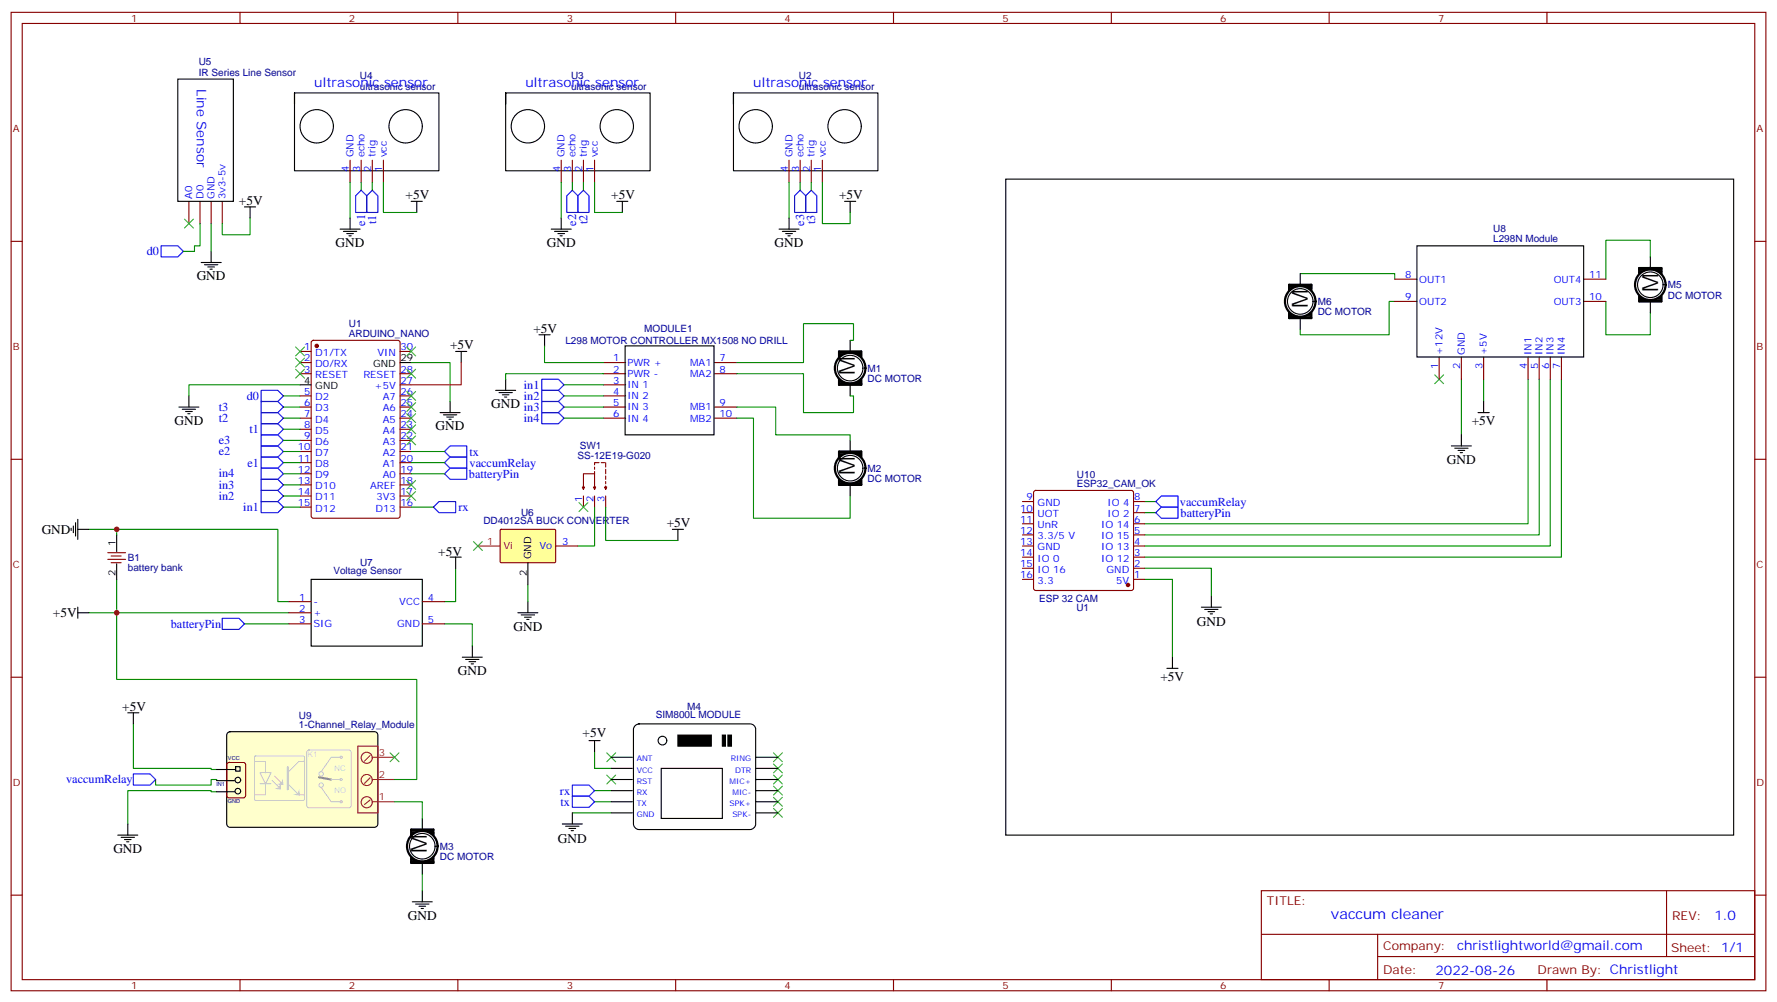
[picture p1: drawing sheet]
<svg xmlns="http://www.w3.org/2000/svg" width="564mm" height="318mm" viewBox="0 0 564 318" stroke-linecap="round" stroke-linejoin="round" font-family="sans-serif">
<g fill="none" stroke="#870000" stroke-width=".35">
<path d="M3.5 3.9h557.1v310.5h-557.1zM7.1 7.4h549.9v303.4h-549.9zM76.2 3.9v3.5M145.3 3.9v3.5M214.5 3.9v3.5M283.6 3.9v3.5M352.8 3.9v3.5M421.9 3.9v3.5M491.1 3.9v3.5M111.1 50.8v7.1M114.7 50.8v7.1M118.2 50.8v7.1"/>
<path d="M121.7 50.8v7.1M178.2 50.8v7.1M181.7 50.8v7.1M185.2 50.8v7.1M188.7 50.8v7.1M250.5 50.8v7.1M254 50.8v7.1M257.5 50.8v7.1M261.1 50.8v7.1M3.5 76.6h3.6M60 63.9v7M63.5 63.9v7"/>
<path d="M67 63.9v7M70.6 63.9v7M557 76.6h3.6M95.2 111.5h3.6M95.2 115h3.6M95.2 118.6h3.6M99 108.2l.5-.2h26.8l.6 .4 .1 55.3-.5 .7h-27l-.7-.4v-55.3zM127 111.5h3.5M127 118.6h3.5M191.6 115h7M191.6 118.6h7M226.8 115h7.1"/>
<path d="M226.8 118.6h7.1M95.2 125.6h3.6M95.2 129.2h3.6M95.2 132.7h3.6M95.2 136.2h3.6M95.2 139.7h3.6M127 125.6h3.5M127 129.2h3.5M127 132.7h3.5M127 136.2h3.5M127 139.7h3.5M127 122.1h3.5"/>
<path d="M191.6 125.6h7M191.6 129.2h7M191.6 132.7h7M191.6 122.1h7M226.8 129.2h7.1M226.8 132.7h7.1M3.5 145.7h3.6M95.2 143.3h3.6M95.2 146.8h3.6M95.2 150.3h3.6M95.2 153.8h3.6M95.2 157.4h3.6"/>
<path d="M127 143.3h3.5M127 146.8h3.5M127 150.3h3.5M127 153.8h3.5M127 157.4h3.5M557 145.7h3.6M95.2 160.9h3.6M127 160.9h3.5M3.5 214.9h3.6M557 214.9h3.6M3.5 284h3.6M400.4 282.6h156.6v28.2h-156.6z"/>
<path d="M400.4 296.5h156.5M437.3 296.5v14.1M529 282.6v20.9M557 284h3.6M76.2 310.8v3.6M145.3 310.8v3.6M214.5 310.8v3.6M283.6 310.8v3.6M352.8 310.8v3.6M421.9 310.8v3.6M437.3 303.5h119.6M491.1 310.8v3.6"/>
</g>
<circle cx="100.5" cy="109.7" r=".53" fill="#870000" stroke="#870000" stroke-width=".35"/>
<g fill="none" stroke="#000" stroke-width=".35">
<path d="M56.4 25.1h17.7v38.8h-17.7zM93.5 29.5h45.8v24.7h-45.8v-24.7v3.5M160.5 29.5h45.9v24.7h-45.9v-24.7v3.5M232.8 29.5h45.9v24.7h-45.9v-24.7v3.5M67 79.8v3.5M77.6 65.7h3.5M79.4 65.7v3.5M107.9 72.7h6.4M109 73.4h4.2M110.1 74.1h2.1M110.8 74.8h.7M111.1 69.2v3.5"/>
<path d="M130.5 63.9h3.6M132.3 63.9v3.5M175 72.7h6.3M176 73.4h4.3M177.1 74.1h2.1M177.8 74.8h.7M178.2 69.2v3.5M195.8 63.9h3.5M197.6 63.9v3.5M247.3 72.7h6.3M248.4 73.4h4.2M249.4 74.1h2.1"/>
<path d="M250.1 74.8h.7M250.5 69.2v3.5M268.1 63.9h3.5M269.9 63.9v3.5M63.9 83.3h6.3M64.9 84h4.2M66 84.7h2.1M66.7 85.4h.7M127 115h3.5M198.4 109.7h28.3v28.3h-28.3zM266.3 112.6h1.1M266.3 111.5v.7h1.8"/>
<path d="M269.9 108v3.5M273.4 111.5v.4h-7.1M95.2 122.1h3.6M269.9 122.1v3.5M269.9 139.7v3.6M271.6 121.4h1.8v.7M272.3 121h1.1M273.4 121.7h-7.1v.4M266.3 143.3v.7h1.8M266.3 144.3h1.1M269.9 153.8v3.6M271.6 153.1h1.8v.7"/>
<path d="M272.3 152.8h1.1M273.4 153.5h-7.1v.3M273.4 143.3v.3h-7.1"/>
<circle cx="100.5" cy="40.1" r="5.3"/>
<circle cx="128.8" cy="40.1" r="5.3"/>
<circle cx="167.6" cy="40.1" r="5.3"/>
<circle cx="195.8" cy="40.1" r="5.3"/>
<circle cx="239.9" cy="40.1" r="5.3"/>
<circle cx="268.1" cy="40.1" r="5.3"/>
<circle cx="269.9" cy="116.8" r="4.1"/>
<circle cx="269.9" cy="148.6" r="4.1"/>
</g>
<g fill="none" stroke="#000" stroke-width=".71">
<path d="M267.1 112.6l-.8 .7v-1.8h7.1v1.8M271.6 111.9l1.4 .3M272.7 112.6h.7M266.3 120.3v1.8h7.1v-1.8l-.7 .7M266.3 121.7h7.1M266.3 121h.8M267.1 121.4h.7M266.3 152.1v1.7h7.1v-1.7l-.7 .7M266.3 153.5h7.1M266.3 152.8h.8M267.1 144.3l-.8 .7v-1.7h7.1v1.7M267.1 153.1h.7"/>
<path d="M271.6 143.6l1.4 .4M272.7 144.3h.7"/>
<circle cx="269.9" cy="116.8" r="4.9"/>
<circle cx="269.9" cy="148.6" r="4.9"/>
</g>
<g fill="none" stroke="#008700" stroke-width=".35">
<path d="M111.1 57.9v11.3M114.7 57.9v2.5M118.2 57.9v2.5M121.7 57.9v9.5h10.6M178.2 57.9v11.3M181.7 57.9v2.5M185.2 57.9v2.5M188.7 57.9v9.5h8.9M250.5 57.9v11.3M254 57.9v2.5M257.5 57.9v2.5M261.1 57.9v13h8.8v-3.5"/>
<path d="M63.5 70.9v7.1h-1.8v1.8h-3.5M67 70.9v8.9M79.4 69.2v5.3h-8.8v-3.6M233.9 118.6h21.2v12.3h15.8v-5.3h-1M269.9 108h1v-5.3h-15.8v12.3h-21.2M90 125.6h5.2M90 129.2h5.2M90 132.7h5.2M90 139.7h5.2M90 136.2h5.2M179.2 122.1h12.4M179.2 125.6h12.4"/>
<path d="M179.2 129.2h12.4M179.2 132.7h12.4M233.9 129.2h12.3v8.8h23.7v1.7M233.9 132.7h5.3v31.7h30.7v-7M90 157.4h5.2M90 153.8h5.2M90 150.3h5.2M90 146.8h5.2M90 143.3h5.2M90 160.9h5.2"/>
</g>
<g fill="none" stroke="#00f" stroke-width=".35">
<path d="M51.2 78h5.2l1.8 1.8-1.8 1.7h-5.2zM114.7 60.4l1.7 1.7v5.3h-3.5v-5.3zM118.2 60.4l1.7 1.7v5.3h-3.5v-5.3zM181.7 60.4l1.7 1.7v5.3h-3.5v-5.3zM185.2 60.4l1.8 1.7v5.3h-3.6v-5.3zM254 60.4l1.8 1.7v5.3h-3.6v-5.3zM255.8 62.1l1.7-1.7 1.8 1.7v5.3h-3.5zM82.9 138h5.3l1.8 1.7-1.8 1.8h-5.3zM82.9 134.4h5.3l1.8 1.8-1.8 1.8h-5.3zM82.9 130.9h5.3l1.8 1.8-1.8 1.7h-5.3zM82.9 127.4h5.3l1.8 1.8-1.8 1.7h-5.3zM82.9 123.9h5.3l1.8 1.7-1.8 1.8h-5.3z"/>
<path d="M172 120.3h5.3l1.7 1.8-1.7 1.8h-5.3zM172 123.9h5.3l1.7 1.7-1.7 1.8h-5.3zM172 127.4h5.3l1.7 1.8-1.7 1.7h-5.3zM172 130.9h5.3l1.7 1.8-1.7 1.7h-5.3zM82.9 159.1h5.3l1.8 1.8-1.8 1.8h-5.3zM82.9 155.6h5.3l1.8 1.8-1.8 1.7h-5.3zM82.9 152.1h5.3l1.8 1.7-1.8 1.8h-5.3zM82.9 148.6h5.3l1.8 1.7-1.8 1.8h-5.3zM82.9 145h5.3l1.8 1.8-1.8 1.8h-5.3zM82.9 141.5h5.3l1.8 1.8-1.8 1.7h-5.3z"/>
</g>
<path d="M58.6 69.5l2.8 2.9M61.4 69.5l-2.8 2.9" fill="none" stroke="#3c3" stroke-width=".35"/>
<path d="M158.8 168.1l.3-.1h17.1l.2 .3-.1 10.1-.3 .1h-17.1l-.2-.3z" fill="#ff9" stroke="#870000" stroke-width=".35"/>
<g fill="none" stroke="#000" stroke-width=".35">
<path d="M144.6 111.5h3.6M146.4 111.5v3.5M171.1 106.2h3.5M172.9 106.2v3.5M56.8 129.2h6.3M57.9 129.9h4.2M58.9 130.6h2.1M59.6 131.3h.7M60 125.6v3.6M139.7 130.9h6.3M140.8 131.6h4.2M141.8 132.3h2.1"/>
<path d="M142.5 133h.7M142.9 127.4v3.5M157.3 123.9h6.4M158.4 124.6h4.2M159.5 125.3h2.1M160.2 126h.7M160.5 120.3v3.6M22.6 167.6v.7M23.3 166.9v2.1M24 165.8v4.3M24.7 168h3.5M24.7 164.8v6.3"/>
<path d="M37 169.7v5.3M37 178.9v4.9M142.9 176.8h3.5M144.6 176.8v3.5M167.6 178.5v7.1M213.4 168h3.6M215.2 168v3.5M24.7 194.4h3.5M24.7 192.7v3.5M98.8 183.8h35.3v21.2h-35.3zM164.4 194.4h6.3M165.5 195.1h4.2"/>
<path d="M166.5 195.8h2.1M167.2 196.5h.7M167.6 190.9v3.5M146.8 208.5h6.3M147.8 209.2h4.2M148.9 209.9h2.1M149.6 210.6h.7M149.9 205v3.5M40.6 226.2h3.5M42.3 226.2v3.5M37.4 265h6.3M38.5 265.7h4.2"/>
<path d="M39.5 266.4h2.1M40.2 267.1h.7M40.6 261.4v3.6"/>
</g>
<path d="M146.4 115v7.1h-15.9M151.7 173.2h7" fill="none" stroke="#f00" stroke-width=".35"/>
<g fill="none" stroke="#870000" stroke-width=".35">
<path d="M185.2 154.2v1.1l-.3-.7h.7l-.4 .7v-5h3.5v5l.4-.7h-.7l.3 .7v-1.1M185.2 157.4v3.5M188.7 148.2v.7M188.7 149.6v.7M188.7 157.4v3.5M190.1 146.8h-1.4v.7M190.9 146.8h1M192.3 154.2v1.1l-.4-.7h.7l-.3 .7M192.3 146.8v1.4M192.3 148.9v1.4M192.3 151v1.1M192.3 152.8v.7"/>
<path d="M192.3 157.4v3.5M34.2 175.4h5.7M34.2 177.5h5.7M35.3 176.4h3.2M35.3 178.5h3.2M176.4 173.2h7M91.7 190.9h7.1M91.7 194.4h7.1M91.7 197.9h7.1M134.1 190.9h7M134.1 197.9h7"/>
</g>
<g fill="none" stroke="#008700" stroke-width=".35">
<path d="M130.5 115h12.4v12.4M172.9 109.7v5.3h18.7M191.6 118.6h-31.1v1.7M95.2 122.1h-35.2v3.5M130.5 150.3h10.6M28.2 168h8.8M37 169.7v-1.7h51.2v22.9h3.5M188.7 160.9v12.3h-5.3M192.3 160.9v10.6h22.9M28.2 194.4h8.8M37 183.8v10.6h54.7M77.6 197.9h14.1"/>
<path d="M141.1 197.9h8.8v7.1M144.6 180.3v10.6h-3.5M167.6 185.6v5.3M42.3 229.7v14.1h24.7v.4h1.8M49.4 247.3v1.8h17.6v-1.8h1.8v.4M68.8 251.2h-1.8v-.3h-26.4v10.5"/>
</g>
<g fill="none" stroke="#3c3" stroke-width=".35">
<path d="M93.8 110.1l2.9 2.8M93.8 113.6l2.9 2.9M93.8 117.2l2.9 2.8M96.7 110.1l-2.9 2.8M96.7 113.6l-2.9 2.9M96.7 117.2l-2.9 2.8M129.1 110.1l2.8 2.8M129.1 117.2l2.8 2.8M131.9 110.1l-2.8 2.8M131.9 117.2l-2.8 2.8M129.1 127.7l2.8 2.9M129.1 131.3l2.8 2.8"/>
<path d="M129.1 134.8l2.8 2.8M129.1 138.3l2.8 2.8M129.1 124.2l2.8 2.8M131.9 127.7l-2.8 2.9M131.9 131.3l-2.8 2.8M131.9 134.8l-2.8 2.8M131.9 138.3l-2.8 2.8M131.9 124.2l-2.8 2.8M129.1 152.4l2.8 2.9M129.1 156l2.8 2.8M131.9 152.4l-2.8 2.9M131.9 156l-2.8 2.8"/>
<path d="M183.8 159.5l2.8 2.8M186.6 159.5l-2.8 2.8M150.3 171.8l2.8 2.9M153.1 171.8l-2.8 2.9"/>
</g>
<path d="M141.1 150.3l1.8-1.7h5.3v3.5h-5.3zM70.6 196.2h5.2l1.8 1.7-1.8 1.8h-5.2zM42.3 245.6h5.3l1.8 1.7-1.8 1.8h-5.3z" fill="none" stroke="#00f" stroke-width=".35"/>
<path d="M72.2 232.6l.8-.4h45.9l.6 .2 .4 .8v28.2l-.2 .7-.8 .4h-45.9l-.6-.2-.4-.9v-28.2z" fill="#ffc" stroke="#000" stroke-width=".35"/>
<g fill="none" stroke="#8c2424" stroke-width=".35">
<path d="M117.5 239.7l-1.8 1.8M119.9 236.7h-6.3v21.2h6.3M119.9 236.9v21.2M117.5 246.8l-1.8 1.7M117.5 253.8l-1.8 1.5M118.2 247.3h7M118.2 254.4h7M118.2 240.3h7"/>
<circle cx="116.4" cy="240.4" r="1.76"/>
<circle cx="116.4" cy="247.5" r="1.76"/>
<circle cx="116.4" cy="254.5" r="1.76"/>
</g>
<path d="M72.2 242.1l.5-.2h4.6l.6 .5 .1 10-.5 .7h-4.8l-.7-.4v-10.1z" fill="none" stroke="#870000" stroke-width=".35"/>
<g fill="none" stroke="#000" stroke-width=".35">
<path d="M68.8 244.2h6M68.8 247.7h5.6M68.8 251.2h5.6M74.8 243.3h1.4v1.4h-1.4z"/>
<circle cx="75.5" cy="251" r=".88"/>
<circle cx="75.5" cy="247.5" r=".88"/>
</g>
<g fill="none" stroke="#ccc" stroke-width=".35">
<path d="M97.6 238.2l.5-.2h12.7l.5 .2 .2 .5v16.9l-.3 .5-.4 .2h-12.7l-.5-.2-.2-.5v-16.9zM102 249.8l3.1 4.6h2.8M105.1 247.3h2.8M107.9 240.3h-2.8l-3.1 4.6"/>
<circle cx="102" cy="249.1" r=".71"/>
<circle cx="102" cy="245.6" r=".71"/>
<circle cx="108.3" cy="254.4" r=".35"/>
<circle cx="108.3" cy="240.3" r=".35"/>
<circle cx="108.3" cy="247.3" r=".35"/>
</g>
<path d="M101.2 246.6l3.9 .7" fill="none" stroke="#999" stroke-width=".71"/>
<g fill="#ccc">
<path d="M95 250.2l.2 2.3-2.2-.3 1.5-.5z"/>
<path d="M89.8 246.9l.2 2.2-2.2-.2 1.5-.5z"/>
<path d="M87.1 250.3l1.4-.5 .5-1.5 .3 2.2z"/>
</g>
<path d="M80.8 241.6h3.5v3.5M80.8 240l.3-.1h15.4l.1 .3v13.6l-.3 .2-15.4-.1-.1-.3zM82.5 245.1h3.6l-1.8 3.6zM82.5 248.7h3.6M84.3 248.7v3.5h-3.5M86.4 247.6l2.1 2.1M87.1 246.2l2.1 2.1M96.6 241.6h-1.7l-3.6 3.5v3.6l3.6 3.5h1.7" fill="none" stroke="#ccc" stroke-width=".35"/>
<path d="M91.3 243.4v7" fill="none" stroke="#ccc" stroke-width=".71"/>
<g fill="none" stroke="#000" stroke-width=".35">
<path d="M319.3 56.8h231v208.2h-231zM449.8 78h52.9v35.3h-52.9zM409.2 90.3v.8h1.8M409.2 91.4h1.1M412.7 86.8v3.5M415.2 99.9h1.1M416.3 90.3v.4h-7.1M520.3 85.1v.7h1.8M520.3 86.1h1.1M523.9 81.5v3.6M523.9 95.6v3.6M525.6 94.9h1.8v.7"/>
<path d="M526.3 94.6h1.1M527.4 85.1v.3h-7.1M527.4 95.3h-7.1v.3M412.7 100.9v3.6M414.5 100.2h1.8v.7M416.3 100.6h-7.1v.3M463.9 138v3.5M469.2 130.9h3.5M471 127.4v3.5M460.7 141.5h6.4M461.8 142.2h4.2M462.8 142.9h2.2"/>
<path d="M463.5 143.6h.8M381.4 192.7h6.3M382.4 193.4h4.2M383.5 194.1h2.1M384.2 194.8h.7M384.5 189.1v3.6M370.4 212.1h3.5M372.2 208.5v3.6M187 235h3.5M188.7 235v3.5M201.7 230.2l1.1-.5h35.3l1.3 .5 .5 1.3v29.9l-.6 1.3-1.2 .5h-35.3l-1.2-.6-.5-1.2v-29.9zM134.1 259.7v3.5"/>
<path d="M181.7 257.9v3.5M194 240.3h6.7M194 247.3h6.7M194 243.8h6.7M194 250.9h6.7M194 254.4h6.7M194 257.9h6.7M209.9 243.8h19.4v15.9h-19.4zM239.9 240.3h7M239.9 247.3h7M239.9 243.8h7M239.9 250.9h7"/>
<path d="M239.9 254.4h7M239.9 257.9h7M130.5 264.3h1.1M130.5 263.2v.7h1.8M134.1 273.8v3.5M135.8 273.1h1.8v.7M136.5 272.7h1.1M137.6 273.4h-7.1v.4M137.6 263.2v.4h-7.1M178.5 261.4h6.4M179.6 262.1h4.2M180.6 262.9h2.1"/>
<path d="M181.3 263.6h.7M130.9 286.1h6.3M131.9 286.8h4.3M133 287.5h2.1M133.7 288.3h.7M134.1 282.6v3.5"/>
<circle cx="412.7" cy="95.6" r="4.1"/>
<circle cx="523.9" cy="90.3" r="4.1"/>
<circle cx="210.3" cy="235" r="1.38"/>
<circle cx="134.1" cy="268.5" r="4.1"/>
</g>
<g fill="none" stroke="#000" stroke-width=".71">
<path d="M409.2 99.2v1.7h7.1v-1.7l-.7 .7M409.2 99.9h.7M409.2 90.7h7.1M409.9 91.4l-.7 .7v-1.8h7.1v1.8M414.9 91.1h.7M415.6 91.4h.7M520.3 93.9v1.7h7.1v-1.7l-.7 .7M520.3 94.6h.8M520.3 85.4h7.1M520.7 94.9l1.4 .4M521.1 86.1l-.8 .7v-1.7h7.1v1.7M526 85.8h.7"/>
<path d="M526.7 86.1h.7M409.6 100.2l1.4 .4M130.5 272v1.8h7.1v-1.8l-.7 .7M130.5 273.4h7.1M130.5 272.7h.7M131.2 264.3l-.7 .7v-1.8h7.1v1.8M131.2 273.1h.7M135.8 263.6l1.4 .3M136.9 264.3h.7"/>
<circle cx="412.7" cy="95.6" r="4.9"/>
<circle cx="523.9" cy="90.3" r="4.9"/>
<circle cx="134.1" cy="268.5" r="4.9"/>
</g>
<g fill="none" stroke="#008700" stroke-width=".35">
<path d="M412.7 86.8h30v1.8M442.7 95.6h-1.7v10.6h-28.3v-1.7M509.8 95.6v10.6h14.1v-7M523.9 81.5v-5.3h-14.1v12.4M463.9 120.3v17.7M471 120.3v7.1M485.1 120.3v45.9h-121.7M488.6 120.3v49.4h-125.2M492.1 120.3v52.9h-128.7M495.7 120.3v56.5h-132.3M130.5 143.3h10.6M130.5 146.8h10.6"/>
<path d="M363.4 159.1h3.5M130.5 160.9h7.1M363.4 162.7h3.5M37 194.4v21.2h95.3v31.7h-7.1M363.4 183.8h8.8v24.7M363.4 180.3h21.1v8.8M188.7 238.5v5.3h5.3M125.2 254.4h8.9v5.3M181.7 257.9h12.3M188.7 254.4h5.3M188.7 250.9h5.3M134.1 277.3v5.3"/>
</g>
<path d="M141.1 143.3l1.8-1.8h5.3v3.5h-5.3zM141.1 146.8l1.8-1.8h5.3v3.6h-5.3zM366.9 159.1l1.8-1.7h5.2v3.5h-5.2zM137.6 160.9l1.7-1.8h5.3v3.6h-5.3zM366.9 162.7l1.8-1.8h5.2v3.5h-5.2zM181.7 252.6h5.3l1.7 1.8-1.7 1.8h-5.3zM181.7 249.1h5.3l1.7 1.8-1.7 1.7h-5.3z" fill="none" stroke="#00f" stroke-width=".35"/>
<g fill="none" stroke="#3c3" stroke-width=".35">
<path d="M455.4 118.9l2.9 2.8M458.3 118.9l-2.9 2.8M123.8 238.9l2.8 2.8M126.6 238.9l-2.8 2.8M192.6 238.9l2.8 2.8M195.4 238.9l-2.8 2.8M245.5 238.9l2.9 2.8M248.4 238.9l-2.9 2.8M192.6 245.9l2.8 2.8M195.4 245.9l-2.8 2.8M245.5 242.4l2.9 2.8M245.5 245.9l2.9 2.8"/>
<path d="M245.5 249.4l2.9 2.9M245.5 253l2.9 2.8M245.5 256.5l2.9 2.8M248.4 242.4l-2.9 2.8M248.4 245.9l-2.9 2.8M248.4 249.4l-2.9 2.9M248.4 253l-2.9 2.8M248.4 256.5l-2.9 2.8"/>
</g>
<path d="M215.2 233.2h10.6v3.5h-10.6zM229.3 233.2h1v3.5h-1zM231.1 233.2h1.1v3.5h-1.1z" fill="#000" stroke="#000" stroke-width=".35"/>
<g fill="none" stroke="#870000" stroke-width=".35">
<path d="M442.7 88.6h7.1M442.7 95.6h7.1M502.7 88.6h7.1M502.7 95.6h7.1M456.8 113.3v7M463.9 113.3v7M471 113.3v7M485.1 113.3v7M488.6 113.3v7M492.1 113.3v7M495.7 113.3v7M324.6 159.1h3.5"/>
<path d="M328.3 155.8l.5-.2h30.3l.5 .2 .2 .5v30.4l-.2 .5-.5 .2h-30.3l-.5-.3-.2-.4v-30.4zM359.8 159.1h3.6M324.6 176.8h3.5M324.6 173.2h3.5M324.6 169.7h3.5M324.6 166.2h3.5M324.6 162.7h3.5M359.8 176.8h3.6M359.8 173.2h3.6M359.8 169.7h3.6M359.8 166.2h3.6M359.8 162.7h3.6"/>
<path d="M324.6 183.8h3.5M324.6 180.3h3.5M359.8 183.8h3.6M359.8 180.3h3.6"/>
</g>
<circle cx="358.1" cy="185.6" r=".53" fill="#870000" stroke="#870000" stroke-width=".35"/>
<g fill="#c00">
<circle cx="37" cy="168" r=".88"/>
<circle cx="37" cy="194.4" r=".88"/>
</g>
<g font-size="7.1">
<text x="526.3" y="92.6" transform="rotate(-90 526.3 92.6)">M</text>
<text x="415.2" y="97.9" transform="rotate(-90 415.2 97.9)">M</text>
<text x="271.3" y="119" transform="rotate(-90 271.3 119)">M</text>
<text x="271.3" y="150.8" transform="rotate(-90 271.3 150.8)">M</text>
<text x="135.5" y="270.7" transform="rotate(-90 135.5 270.7)">M</text>
</g>
<text font-size="4.6" fill="#00f" x="422.5" y="291.6">vaccum cleaner</text>
<g font-size="4.2" fill="#00f">
<text x="62.5" y="28.3" transform="rotate(90 62.5 28.3)">Line Sensor</text>
<text x="99.8" y="27.6">ultrasonic sensor</text>
<text x="166.8" y="27.6">ultrasonic sensor</text>
<text x="239.1" y="27.6">ultrasonic sensor</text>
<text x="544.2" y="291.9">1.0</text>
<text x="462.6" y="301.4">christlightworld@gmail.com</text>
<text x="455.7" y="309.2">2022-08-26</text>
</g>
<g font-size="4.2">
<text x="75.8" y="64.9">+5V</text>
<text x="128.8" y="63.2">+5V</text>
<text x="194" y="63.2">+5V</text>
<text x="266.3" y="63.2">+5V</text>
<text x="106.5" y="78.4">GND</text>
<text x="173.6" y="78.4">GND</text>
<text x="245.9" y="78.4">GND</text>
<text x="62.4" y="88.9">GND</text>
<text x="169.3" y="105.5">+5V</text>
<text x="142.9" y="110.8">+5V</text>
<text x="155.9" y="129.5">GND in3</text>
<text x="55.4" y="134.8">GND</text>
<text x="138.3" y="136.6">GND</text>
<text x="467.2" y="134.9">+5V</text>
<text x="459.3" y="147.1">GND</text>
<text x="211.7" y="167.3">+5V</text>
<text x="13.2" y="169.4">GND</text>
<text x="139.1" y="176.3">+5V</text>
<text x="16.8" y="195.8">+5V</text>
<text x="163" y="200.1">GND</text>
<text x="379.9" y="198.8">GND</text>
<text x="145.3" y="214.2">GND</text>
<text x="368.4" y="216">+5V</text>
<text x="38.8" y="225.5">+5V</text>
<text x="184.9" y="233.9">+5V</text>
<text x="177.1" y="267.5">GND</text>
<text x="36" y="270.6">GND</text>
<text x="129.5" y="291.8">GND</text>
</g>
<g font-size="3.9" fill="#00f">
<text x="115.9" y="71.7" transform="rotate(-90 115.9 71.7)">e1</text>
<text x="119.4" y="71" transform="rotate(-90 119.4 71)">t1</text>
<text x="182.9" y="71.7" transform="rotate(-90 182.9 71.7)">e2</text>
<text x="186.5" y="71.1" transform="rotate(-90 186.5 71.1)">t2</text>
<text x="255.3" y="71.7" transform="rotate(-90 255.3 71.7)">e3</text>
<text x="258.8" y="71" transform="rotate(-90 258.8 71)">t3</text>
<text x="46.6" y="81">d0</text>
<text x="166.3" y="123.4">in1</text>
<text x="69.4" y="130.3">t3</text>
<text x="78.3" y="126.9">d0</text>
<text x="166.3" y="126.9">in2</text>
<text x="69.4" y="133.8">t2</text>
<text x="79.2" y="137.5">t1</text>
<text x="166.3" y="133.9">in4</text>
<text x="69.4" y="140.9">e3</text>
<text x="69.4" y="144.4">e2</text>
<text x="78.5" y="148">e1</text>
<text x="149.1" y="144.6">tx</text>
<text x="149.1" y="148.1">vaccumRelay</text>
<text x="69.4" y="155">in3</text>
<text x="69.4" y="151.5">in4</text>
<text x="148.9" y="151.7">batteryPin</text>
<text x="69.4" y="158.5">in2</text>
<text x="374.6" y="160.4">vaccumRelay</text>
<text x="77.2" y="162.2">in1</text>
<text x="145.5" y="162.2">rx</text>
<text x="374.8" y="164">batteryPin</text>
<text x="54.2" y="199.2">batteryPin</text>
<text x="21" y="248.6">vaccumRelay</text>
<text x="177.8" y="252.1">rx</text>
<text x="177.9" y="255.6">tx</text>
</g>
<g font-size="3.9" fill="#800">
<text x="402.2" y="287.2">TITLE:</text>
<text x="530.8" y="291.9">REV:</text>
<text x="439.1" y="301.4">Company:</text>
<text x="530.4" y="302">Sheet: 1/1</text>
<text x="439.1" y="309.1">Date:</text>
<text x="488.1" y="309.2">Drawn By: Christlight</text>
</g>
<g font-size="3.2" fill="#800">
<text x="41.6" y="6.9">1</text>
<text x="110.8" y="6.9">2</text>
<text x="179.9" y="6.9">3</text>
<text x="249.1" y="6.9">4</text>
<text x="318.2" y="6.9">5</text>
<text x="387.3" y="6.9">6</text>
<text x="456.5" y="6.9">7</text>
<text x="4.1" y="42">A</text>
<text x="557.6" y="42">A</text>
<text x="4.1" y="111.2">B</text>
<text x="557.6" y="111.2">B</text>
<text x="4.1" y="180.3">C</text>
<text x="557.6" y="180.3">C</text>
<text x="4.1" y="249.4">D</text>
<text x="557.6" y="249.4">D</text>
<text x="41.6" y="313.8">1</text>
<text x="110.8" y="313.8">2</text>
<text x="179.9" y="313.8">3</text>
<text x="249.1" y="313.8">4</text>
<text x="318.2" y="313.8">5</text>
<text x="387.3" y="313.8">6</text>
<text x="456.5" y="313.8">7</text>
</g>
<g font-size="3.2" fill="#000080">
<text x="63.1" y="20.8">U5</text>
<text x="63.1" y="24">IR Series Line Sensor</text>
<text x="114.3" y="28.4">ultrasonic sensor</text>
<text x="114.3" y="25.2">U4</text>
<text x="181.3" y="28.4">ultrasonic sensor</text>
<text x="181.3" y="25.2">U3</text>
<text x="253.6" y="28.4">ultrasonic sensor</text>
<text x="253.6" y="25.2">U2</text>
<text x="474" y="76.9">L298N Module</text>
<text x="474" y="73.6">U8</text>
<text x="529.4" y="94.8">DC MOTOR</text>
<text x="529.4" y="91.4">M5</text>
<text x="418.3" y="100.1">DC MOTOR</text>
<text x="418.3" y="96.7">M6</text>
<text x="110.7" y="106.9">ARDUINO_NANO</text>
<text x="110.7" y="103.7">U1</text>
<text x="204.5" y="105.4">MODULE1</text>
<text x="179.5" y="109.1">L298 MOTOR CONTROLLER MX1508 NO DRILL</text>
<text x="275.4" y="117.9">M1</text>
<text x="275.4" y="121.2">DC MOTOR</text>
<text x="184" y="142.5">SW1</text>
<text x="183.3" y="145.7">SS-12E19-G020</text>
<text x="275.4" y="149.7">M2</text>
<text x="275.4" y="152.9">DC MOTOR</text>
<text x="341.9" y="154.6">ESP32_CAM_OK</text>
<text x="341.9" y="151.5">U10</text>
<text x="153.5" y="166.2">DD4012SA BUCK CONVERTER</text>
<text x="165.4" y="163.6">U6</text>
<text x="40.6" y="177.9">B1</text>
<text x="114.3" y="179.6">U7</text>
<text x="40.6" y="181.1">battery bank</text>
<text x="105.8" y="182.1">Voltage Sensor</text>
<text x="329.8" y="190.9">ESP 32 CAM</text>
<text x="341.7" y="194">U1</text>
<text x="208.1" y="227.9">SIM800L MODULE</text>
<text x="218.2" y="225.4">M4</text>
<text x="94.9" y="231.1">1-Channel_Relay_Module</text>
<text x="94.9" y="228">U9</text>
<text x="139.6" y="269.6">M3</text>
<text x="139.6" y="272.8">DC MOTOR</text>
</g>
<g font-size="3.2" fill="#00f">
<text x="112.2" y="50" transform="rotate(-90 112.2 50)">GND</text>
<text x="115.7" y="50" transform="rotate(-90 115.7 50)">echo</text>
<text x="119.2" y="50" transform="rotate(-90 119.2 50)">trig</text>
<text x="122.8" y="50" transform="rotate(-90 122.8 50)">vcc</text>
<text x="179.2" y="50" transform="rotate(-90 179.2 50)">GND</text>
<text x="182.7" y="50" transform="rotate(-90 182.7 50)">echo</text>
<text x="186.3" y="50" transform="rotate(-90 186.3 50)">trig</text>
<text x="189.8" y="50" transform="rotate(-90 189.8 50)">vcc</text>
<text x="251.5" y="50" transform="rotate(-90 251.5 50)">GND</text>
<text x="255.1" y="50" transform="rotate(-90 255.1 50)">echo</text>
<text x="258.6" y="50" transform="rotate(-90 258.6 50)">trig</text>
<text x="262.1" y="50" transform="rotate(-90 262.1 50)">vcc</text>
<text x="110.8" y="54.4" transform="rotate(-90 110.8 54.4)">4</text>
<text x="114.3" y="54.4" transform="rotate(-90 114.3 54.4)">3</text>
<text x="117.8" y="54.4" transform="rotate(-90 117.8 54.4)">2</text>
<text x="121.4" y="54.4" transform="rotate(-90 121.4 54.4)">1</text>
<text x="177.8" y="54.4" transform="rotate(-90 177.8 54.4)">4</text>
<text x="181.3" y="54.4" transform="rotate(-90 181.3 54.4)">3</text>
<text x="184.9" y="54.4" transform="rotate(-90 184.9 54.4)">2</text>
<text x="188.4" y="54.4" transform="rotate(-90 188.4 54.4)">1</text>
<text x="250.1" y="54.4" transform="rotate(-90 250.1 54.4)">4</text>
<text x="253.6" y="54.4" transform="rotate(-90 253.6 54.4)">3</text>
<text x="257.2" y="54.4" transform="rotate(-90 257.2 54.4)">2</text>
<text x="260.7" y="54.4" transform="rotate(-90 260.7 54.4)">1</text>
<text x="61" y="63.2" transform="rotate(-90 61 63.2)">A0</text>
<text x="64.6" y="63.2" transform="rotate(-90 64.6 63.2)">D0</text>
<text x="68.1" y="63.2" transform="rotate(-90 68.1 63.2)">GND</text>
<text x="71.6" y="63.2" transform="rotate(-90 71.6 63.2)">3v3-5v</text>
<text x="446" y="88.2">8</text>
<text x="450.5" y="89.6">OUT1</text>
<text x="493.2" y="89.6">OUT4</text>
<text x="504.5" y="88.2">11</text>
<text x="446" y="95.3">9</text>
<text x="504.5" y="95.3">10</text>
<text x="450.5" y="96.7">OUT2</text>
<text x="493.2" y="96.7">OUT3</text>
<text x="96.6" y="111.2">1</text>
<text x="100.1" y="112.9">D1/TX</text>
<text x="119.8" y="112.9">VIN</text>
<text x="127.2" y="111.2">30</text>
<text x="457.9" y="112.6" transform="rotate(-90 457.9 112.6)">+12V</text>
<text x="465" y="112.6" transform="rotate(-90 465 112.6)">GND</text>
<text x="472" y="112.6" transform="rotate(-90 472 112.6)">+5V</text>
<text x="486.1" y="112.6" transform="rotate(-90 486.1 112.6)">IN1</text>
<text x="489.7" y="112.6" transform="rotate(-90 489.7 112.6)">IN2</text>
<text x="493.2" y="112.6" transform="rotate(-90 493.2 112.6)">IN3</text>
<text x="496.7" y="112.6" transform="rotate(-90 496.7 112.6)">IN4</text>
<text x="96.6" y="114.7">2</text>
<text x="96.6" y="118.2">3</text>
<text x="100.1" y="116.5">D0/RX</text>
<text x="100.1" y="120">RESET</text>
<text x="115.4" y="120">RESET</text>
<text x="127.2" y="118.2">28</text>
<text x="194.7" y="114.7">1</text>
<text x="194.7" y="118.2">2</text>
<text x="199.1" y="116.1">PWR +</text>
<text x="199.1" y="119.6">PWR -</text>
<text x="219.1" y="116.1">MA1</text>
<text x="219.1" y="119.6">MA2</text>
<text x="228.4" y="114.7">7</text>
<text x="228.4" y="118.2">8</text>
<text x="456.5" y="117.1" transform="rotate(-90 456.5 117.1)">1</text>
<text x="463.5" y="117.1" transform="rotate(-90 463.5 117.1)">2</text>
<text x="470.6" y="117.1" transform="rotate(-90 470.6 117.1)">3</text>
<text x="484.7" y="117.1" transform="rotate(-90 484.7 117.1)">4</text>
<text x="488.2" y="117.1" transform="rotate(-90 488.2 117.1)">5</text>
<text x="491.8" y="117.1" transform="rotate(-90 491.8 117.1)">6</text>
<text x="495.3" y="117.1" transform="rotate(-90 495.3 117.1)">7</text>
<text x="96.6" y="125.3">5</text>
<text x="118.9" y="123.5">+5V</text>
<text x="127.2" y="125.3">26</text>
<text x="127.2" y="121.7">27</text>
<text x="194.7" y="121.7">3</text>
<text x="194.7" y="125.3">4</text>
<text x="199.1" y="123.2">IN 1</text>
<text x="96.6" y="128.8">6</text>
<text x="100.1" y="127">D2</text>
<text x="100.1" y="130.6">D3</text>
<text x="121.5" y="130.6">A6</text>
<text x="121.5" y="127">A7</text>
<text x="127.2" y="128.8">25</text>
<text x="194.7" y="128.8">5</text>
<text x="199.1" y="126.7">IN 2</text>
<text x="199.1" y="130.2">IN 3</text>
<text x="219.1" y="130.2">MB1</text>
<text x="228.4" y="128.8">9</text>
<text x="96.6" y="132.3">7</text>
<text x="96.6" y="135.9">8</text>
<text x="100.1" y="134.1">D4</text>
<text x="100.1" y="137.6">D5</text>
<text x="121.5" y="137.6">A4</text>
<text x="121.5" y="134.1">A5</text>
<text x="127.2" y="135.9">23</text>
<text x="127.2" y="132.3">24</text>
<text x="194.7" y="132.3">6</text>
<text x="199.1" y="133.7">IN 4</text>
<text x="219.1" y="133.7">MB2</text>
<text x="228.4" y="132.3">10</text>
<text x="94.6" y="142.9">10</text>
<text x="96.6" y="139.4">9</text>
<text x="100.1" y="141.1">D6</text>
<text x="121.5" y="141.1">A3</text>
<text x="127.2" y="142.9">21</text>
<text x="127.2" y="139.4">22</text>
<text x="94.6" y="146.4">11</text>
<text x="94.6" y="150">12</text>
<text x="100.1" y="144.7">D7</text>
<text x="100.1" y="148.2">D8</text>
<text x="121.5" y="148.2">A1</text>
<text x="121.5" y="144.7">A2</text>
<text x="127.2" y="150">19</text>
<text x="127.2" y="146.4">20</text>
<text x="94.6" y="153.5">13</text>
<text x="100.1" y="151.7">D9</text>
<text x="100.1" y="155.3">D10</text>
<text x="117.5" y="155.3">AREF</text>
<text x="121.5" y="151.7">A0</text>
<text x="127.2" y="153.5">18</text>
<text x="94.6" y="157">14</text>
<text x="94.6" y="160.5">15</text>
<text x="100.1" y="158.8">D11</text>
<text x="119.5" y="158.8">3V3</text>
<text x="127.2" y="160.5">16</text>
<text x="127.2" y="157">17</text>
<text x="184.9" y="159.4" transform="rotate(-90 184.9 159.4)">1</text>
<text x="188.4" y="159.4" transform="rotate(-90 188.4 159.4)">2</text>
<text x="191.9" y="159.4" transform="rotate(-90 191.9 159.4)">3</text>
<text x="325.9" y="158.8">9</text>
<text x="329.4" y="160.5">GND</text>
<text x="351.6" y="160.5">IO 4</text>
<text x="360" y="158.8">8</text>
<text x="100.1" y="162.3">D12</text>
<text x="119.2" y="162.3">D13</text>
<text x="323.9" y="162.3">10</text>
<text x="323.9" y="165.8">11</text>
<text x="329.4" y="164.1">UOT</text>
<text x="329.4" y="167.6">UnR</text>
<text x="349.5" y="167.6">IO 14</text>
<text x="351.6" y="164.1">IO 2</text>
<text x="360" y="165.8">6</text>
<text x="360" y="162.3">7</text>
<text x="178.5" y="172.9">3</text>
<text x="323.9" y="169.4">12</text>
<text x="323.9" y="172.9">13</text>
<text x="329.4" y="171.1">3.3/5 V</text>
<text x="349.5" y="171.1">IO 15</text>
<text x="360" y="172.9">4</text>
<text x="360" y="169.4">5</text>
<text x="171.2" y="174.3">Vo</text>
<text x="323.9" y="176.4">14</text>
<text x="323.9" y="180">15</text>
<text x="329.4" y="174.7">GND</text>
<text x="329.4" y="178.2">IO 0</text>
<text x="349.5" y="178.2">IO 12</text>
<text x="349.5" y="174.7">IO 13</text>
<text x="360" y="180">2</text>
<text x="360" y="176.4">3</text>
<text x="323.9" y="183.5">16</text>
<text x="329.4" y="181.7">IO 16</text>
<text x="329.4" y="185.2">3.3</text>
<text x="351.2" y="181.7">GND</text>
<text x="354.3" y="185.2">5V</text>
<text x="360" y="183.5">1</text>
<text x="95" y="190.5">1</text>
<text x="99.5" y="191.9">-</text>
<text x="126.7" y="191.9">VCC</text>
<text x="135.8" y="190.5">4</text>
<text x="95" y="194.1">2</text>
<text x="95" y="197.6">3</text>
<text x="99.5" y="195.5">+</text>
<text x="135.8" y="197.6">5</text>
<text x="99.5" y="199">SIG</text>
<text x="126.1" y="199">GND</text>
</g>
<g font-size="3.2">
<text x="118.4" y="116.5">GND</text>
<text x="127.2" y="114.7">29</text>
<text x="96.6" y="121.7">4</text>
<text x="100.1" y="123.5">GND</text>
<text x="36.7" y="173.2" transform="rotate(-90 36.7 173.2)">1</text>
<text x="168.6" y="177.5" transform="rotate(-90 168.6 177.5)">GND</text>
<text x="36.7" y="182.7" transform="rotate(-90 36.7 182.7)">2</text>
<text x="167.2" y="182.7" transform="rotate(-90 167.2 182.7)">2</text>
</g>
<g font-size="3.2" fill="#f00">
<text x="154.6" y="172.9">1</text>
<text x="159.8" y="174.3">Vi</text>
</g>
<g font-size="3.2" fill="#8d2323">
<text x="120.3" y="239.8">3</text>
<text x="120.3" y="246.8">2</text>
<text x="120.3" y="253.9">1</text>
</g>
<g font-size="2.5" fill="#ccc">
<text x="97.7" y="240.3">K1</text>
<text x="106.2" y="244.6">NC</text>
<text x="106.2" y="251.6">NO</text>
</g>
<g font-size="2.5" fill="#00f">
<text x="202.1" y="241.6">ANT</text>
<text x="202.1" y="245.1">VCC</text>
<text x="232" y="241.6">RING</text>
<text x="233.3" y="245.1">DTR</text>
<text x="202.1" y="248.7">RST</text>
<text x="231.6" y="248.7">MIC+</text>
<text x="202.1" y="252.2">RX</text>
<text x="202.1" y="255.7">TX</text>
<text x="231.6" y="255.7">SPK+</text>
<text x="232.5" y="252.2">MIC-</text>
<text x="202.1" y="259.2">GND</text>
<text x="232.5" y="259.2">SPK-</text>
</g>
<g font-size="1.8" fill="#000080">
<text x="72.4" y="241.1">VCC</text>
<text x="68.7" y="249.2">IN1</text>
<text x="72.3" y="254.9">GND</text>
</g>
</svg>
